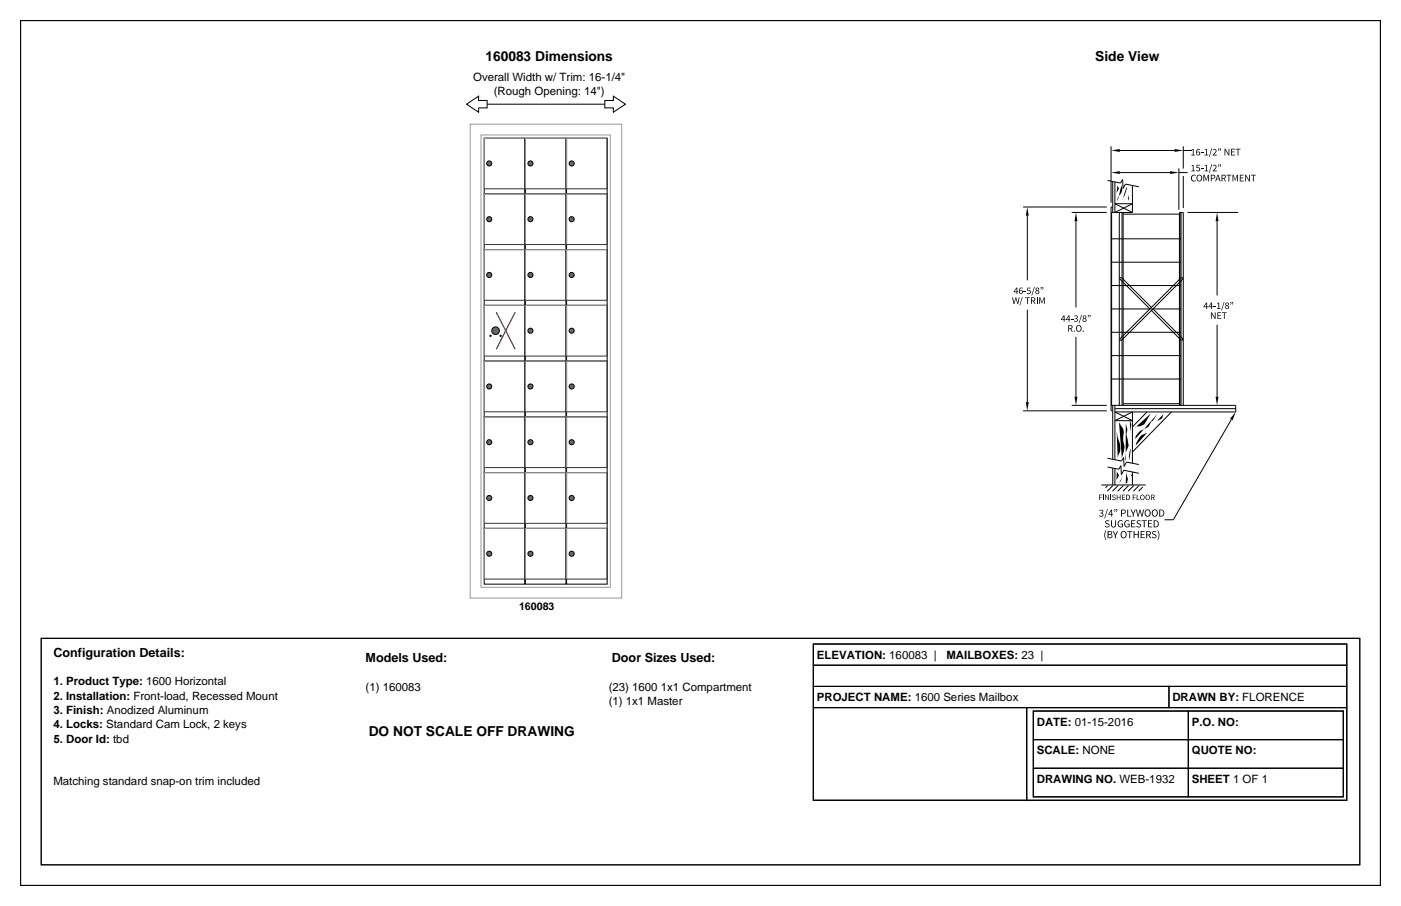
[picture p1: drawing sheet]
<svg xmlns="http://www.w3.org/2000/svg" width="432mm" height="279mm" viewBox="0 0 432 279" stroke-linecap="round" stroke-linejoin="round" font-family="sans-serif">
<path d="M12.7 196.8h406.4v69.9h-406.4z" fill="none" stroke="#000" stroke-width=".31"/>
<g fill="none" stroke="#000" stroke-width=".35">
<path d="M6.3 6.4h419.1v266.7h-419.1zM250.7 198.6h164.4v48.2h-164.4zM250.7 198.6h164.4v6.6h-164.4zM250.7 218.2h65.7v28.6h-65.7zM250.7 211.7h109.6v6.5h-109.6zM250.7 205.2h164.4v6.5h-164.4zM316.4 218.2h98.7v28.6h-98.7zM318.5 219.3h95.5v26.4h-95.5zM318.5 219.3h47.8v8.8h-47.8zM360.3 211.7h54.8v6.5h-54.8zM366.3 219.3h47.7v8.8h-47.7zM318.5 236.9h47.8v8.8h-47.8z"/>
<path d="M318.5 228.1h47.8v8.8h-47.8zM366.3 236.9h47.7v8.8h-47.7zM366.3 228.1h47.7v8.8h-47.7z"/>
</g>
<g fill="#fff" stroke="#000" stroke-width=".31">
<path d="M143.8 32.1l3.7-2.4v1.3h2.6v2.3h-2.6v1.3z"/>
<path d="M186.4 31h2.6v-1.3l3.8 2.4-3.8 2.5v-1.3h-2.6z"/>
</g>
<path d="M150.1 32.1h36.3" fill="none" stroke="#000" stroke-width=".31"/>
<path d="M149.2 42.6h12.5v17.2h-12.5z" fill="#fff" stroke="#000" stroke-width=".31"/>
<path d="M161.7 42.6h-12.5v15.6" fill="none" stroke="#999" stroke-width=".31"/>
<path d="M161.7 42.6v15.6h-12.5" fill="none" stroke="#333" stroke-width=".31"/>
<circle cx="150.8" cy="50.4" r=".78" fill="#666" stroke="#000" stroke-width=".31"/>
<path d="M161.9 42.6h12.5v17.2h-12.5z" fill="#fff" stroke="#000" stroke-width=".31"/>
<path d="M174.4 42.6h-12.5v15.6" fill="none" stroke="#999" stroke-width=".31"/>
<path d="M174.4 42.6v15.6h-12.5" fill="none" stroke="#333" stroke-width=".31"/>
<circle cx="163.5" cy="50.4" r=".78" fill="#666" stroke="#000" stroke-width=".31"/>
<path d="M174.6 42.6h12.5v17.2h-12.5z" fill="#fff" stroke="#000" stroke-width=".31"/>
<path d="M187.1 42.6h-12.5v15.6" fill="none" stroke="#999" stroke-width=".31"/>
<path d="M187.1 42.6v15.6h-12.5" fill="none" stroke="#333" stroke-width=".31"/>
<circle cx="176.2" cy="50.4" r=".78" fill="#666" stroke="#000" stroke-width=".31"/>
<path d="M149.2 59.8h12.5v17.2h-12.5z" fill="#fff" stroke="#000" stroke-width=".31"/>
<path d="M161.7 59.8h-12.5v15.6" fill="none" stroke="#999" stroke-width=".31"/>
<path d="M161.7 59.8v15.6h-12.5" fill="none" stroke="#333" stroke-width=".31"/>
<circle cx="150.8" cy="67.6" r=".78" fill="#666" stroke="#000" stroke-width=".31"/>
<path d="M161.9 59.8h12.5v17.2h-12.5z" fill="#fff" stroke="#000" stroke-width=".31"/>
<path d="M174.4 59.8h-12.5v15.6" fill="none" stroke="#999" stroke-width=".31"/>
<path d="M174.4 59.8v15.6h-12.5" fill="none" stroke="#333" stroke-width=".31"/>
<circle cx="163.5" cy="67.6" r=".78" fill="#666" stroke="#000" stroke-width=".31"/>
<path d="M174.6 59.8h12.5v17.2h-12.5z" fill="#fff" stroke="#000" stroke-width=".31"/>
<path d="M187.1 59.8h-12.5v15.6" fill="none" stroke="#999" stroke-width=".31"/>
<path d="M187.1 59.8v15.6h-12.5" fill="none" stroke="#333" stroke-width=".31"/>
<circle cx="176.2" cy="67.6" r=".78" fill="#666" stroke="#000" stroke-width=".31"/>
<path d="M149.2 77h12.5v17.2h-12.5z" fill="#fff" stroke="#000" stroke-width=".31"/>
<path d="M161.7 77h-12.5v15.6" fill="none" stroke="#999" stroke-width=".31"/>
<path d="M161.7 77v15.6h-12.5" fill="none" stroke="#333" stroke-width=".31"/>
<circle cx="150.8" cy="84.8" r=".78" fill="#666" stroke="#000" stroke-width=".31"/>
<path d="M161.9 77h12.5v17.2h-12.5z" fill="#fff" stroke="#000" stroke-width=".31"/>
<path d="M174.4 77h-12.5v15.6" fill="none" stroke="#999" stroke-width=".31"/>
<path d="M174.4 77v15.6h-12.5" fill="none" stroke="#333" stroke-width=".31"/>
<circle cx="163.5" cy="84.8" r=".78" fill="#666" stroke="#000" stroke-width=".31"/>
<path d="M174.6 77h12.5v17.2h-12.5z" fill="#fff" stroke="#000" stroke-width=".31"/>
<path d="M187.1 77h-12.5v15.6" fill="none" stroke="#999" stroke-width=".31"/>
<path d="M187.1 77v15.6h-12.5" fill="none" stroke="#333" stroke-width=".31"/>
<circle cx="176.2" cy="84.8" r=".78" fill="#666" stroke="#000" stroke-width=".31"/>
<path d="M149.2 94.2h12.5v17.2h-12.5z" fill="#fff" stroke="#000" stroke-width=".31"/>
<path d="M161.7 94.2h-12.5v15.6" fill="none" stroke="#999" stroke-width=".31"/>
<path d="M161.7 94.2v15.6h-12.5" fill="none" stroke="#333" stroke-width=".31"/>
<g fill="#666" stroke="#000" stroke-width=".31">
<circle cx="152.7" cy="102" r="1.17"/>
<circle cx="151.2" cy="103.6" r=".2"/>
<circle cx="154.3" cy="103.6" r=".2"/>
</g>
<path d="M152.9 96.3l5.9 11.4M158.8 96.3l-5.9 11.4" fill="none" stroke="#f00" stroke-width=".39"/>
<path d="M161.9 94.2h12.5v17.2h-12.5z" fill="#fff" stroke="#000" stroke-width=".31"/>
<path d="M174.4 94.2h-12.5v15.6" fill="none" stroke="#999" stroke-width=".31"/>
<path d="M174.4 94.2v15.6h-12.5" fill="none" stroke="#333" stroke-width=".31"/>
<circle cx="163.5" cy="102" r=".78" fill="#666" stroke="#000" stroke-width=".31"/>
<path d="M174.6 94.2h12.5v17.2h-12.5z" fill="#fff" stroke="#000" stroke-width=".31"/>
<path d="M187.1 94.2h-12.5v15.6" fill="none" stroke="#999" stroke-width=".31"/>
<path d="M187.1 94.2v15.6h-12.5" fill="none" stroke="#333" stroke-width=".31"/>
<circle cx="176.2" cy="102" r=".78" fill="#666" stroke="#000" stroke-width=".31"/>
<path d="M149.2 111.4h12.5v17.2h-12.5z" fill="#fff" stroke="#000" stroke-width=".31"/>
<path d="M161.7 111.4h-12.5v15.6" fill="none" stroke="#999" stroke-width=".31"/>
<path d="M161.7 111.4v15.6h-12.5" fill="none" stroke="#333" stroke-width=".31"/>
<circle cx="150.8" cy="119.2" r=".78" fill="#666" stroke="#000" stroke-width=".31"/>
<path d="M161.9 111.4h12.5v17.2h-12.5z" fill="#fff" stroke="#000" stroke-width=".31"/>
<path d="M174.4 111.4h-12.5v15.6" fill="none" stroke="#999" stroke-width=".31"/>
<path d="M174.4 111.4v15.6h-12.5" fill="none" stroke="#333" stroke-width=".31"/>
<circle cx="163.5" cy="119.2" r=".78" fill="#666" stroke="#000" stroke-width=".31"/>
<path d="M174.6 111.4h12.5v17.2h-12.5z" fill="#fff" stroke="#000" stroke-width=".31"/>
<path d="M187.1 111.4h-12.5v15.6" fill="none" stroke="#999" stroke-width=".31"/>
<path d="M187.1 111.4v15.6h-12.5" fill="none" stroke="#333" stroke-width=".31"/>
<circle cx="176.2" cy="119.2" r=".78" fill="#666" stroke="#000" stroke-width=".31"/>
<path d="M149.2 128.6h12.5v17.2h-12.5z" fill="#fff" stroke="#000" stroke-width=".31"/>
<path d="M161.7 128.6h-12.5v15.6" fill="none" stroke="#999" stroke-width=".31"/>
<path d="M161.7 128.6v15.6h-12.5" fill="none" stroke="#333" stroke-width=".31"/>
<circle cx="150.8" cy="136.4" r=".78" fill="#666" stroke="#000" stroke-width=".31"/>
<path d="M161.9 128.6h12.5v17.2h-12.5z" fill="#fff" stroke="#000" stroke-width=".31"/>
<path d="M174.4 128.6h-12.5v15.6" fill="none" stroke="#999" stroke-width=".31"/>
<path d="M174.4 128.6v15.6h-12.5" fill="none" stroke="#333" stroke-width=".31"/>
<circle cx="163.5" cy="136.4" r=".78" fill="#666" stroke="#000" stroke-width=".31"/>
<path d="M174.6 128.6h12.5v17.2h-12.5z" fill="#fff" stroke="#000" stroke-width=".31"/>
<path d="M187.1 128.6h-12.5v15.6" fill="none" stroke="#999" stroke-width=".31"/>
<path d="M187.1 128.6v15.6h-12.5" fill="none" stroke="#333" stroke-width=".31"/>
<circle cx="176.2" cy="136.4" r=".78" fill="#666" stroke="#000" stroke-width=".31"/>
<path d="M149.2 145.8h12.5v17.2h-12.5z" fill="#fff" stroke="#000" stroke-width=".31"/>
<path d="M161.7 145.8h-12.5v15.6" fill="none" stroke="#999" stroke-width=".31"/>
<path d="M161.7 145.8v15.6h-12.5" fill="none" stroke="#333" stroke-width=".31"/>
<circle cx="150.8" cy="153.6" r=".78" fill="#666" stroke="#000" stroke-width=".31"/>
<path d="M161.9 145.8h12.5v17.2h-12.5z" fill="#fff" stroke="#000" stroke-width=".31"/>
<path d="M174.4 145.8h-12.5v15.6" fill="none" stroke="#999" stroke-width=".31"/>
<path d="M174.4 145.8v15.6h-12.5" fill="none" stroke="#333" stroke-width=".31"/>
<circle cx="163.5" cy="153.6" r=".78" fill="#666" stroke="#000" stroke-width=".31"/>
<path d="M174.6 145.8h12.5v17.2h-12.5z" fill="#fff" stroke="#000" stroke-width=".31"/>
<path d="M187.1 145.8h-12.5v15.6" fill="none" stroke="#999" stroke-width=".31"/>
<path d="M187.1 145.8v15.6h-12.5" fill="none" stroke="#333" stroke-width=".31"/>
<circle cx="176.2" cy="153.6" r=".78" fill="#666" stroke="#000" stroke-width=".31"/>
<path d="M149.2 163h12.5v17.1h-12.5z" fill="#fff" stroke="#000" stroke-width=".31"/>
<path d="M161.7 163h-12.5v15.6" fill="none" stroke="#999" stroke-width=".31"/>
<path d="M161.7 163v15.6h-12.5" fill="none" stroke="#333" stroke-width=".31"/>
<circle cx="150.8" cy="170.8" r=".78" fill="#666" stroke="#000" stroke-width=".31"/>
<path d="M161.9 163h12.5v17.1h-12.5z" fill="#fff" stroke="#000" stroke-width=".31"/>
<path d="M174.4 163h-12.5v15.6" fill="none" stroke="#999" stroke-width=".31"/>
<path d="M174.4 163v15.6h-12.5" fill="none" stroke="#333" stroke-width=".31"/>
<circle cx="163.5" cy="170.8" r=".78" fill="#666" stroke="#000" stroke-width=".31"/>
<path d="M174.6 163h12.5v17.1h-12.5z" fill="#fff" stroke="#000" stroke-width=".31"/>
<path d="M187.1 163h-12.5v15.6" fill="none" stroke="#999" stroke-width=".31"/>
<path d="M187.1 163v15.6h-12.5" fill="none" stroke="#333" stroke-width=".31"/>
<circle cx="176.2" cy="170.8" r=".78" fill="#666" stroke="#000" stroke-width=".31"/>
<path d="M144.9 38.3h46.7v146.1h-46.7zM148.2 41.6h39.9v139.5h-39.9z" fill="none" stroke="#999" stroke-width=".31"/>
<g fill="#000">
<path d="M344.4 57.2l.5 1-.8 1.3zM342.5 53.2l2.6-.4v.9zM342.5 46.4l2.6-.4v.9zM345.6 57.1l.3 1.4-.3 1.1-1 1.1-.2 1.4zM347.2 57.7a5.4 5.4 0 0 1-1.3 3.6l-.1 .7zM348.5 57.7l.2 .8zM360.6 52.8l2.7 .4-2.7 .5zM362 46l2.7 .4-2.7 .5zM367.3 46.1l.6-.1v1.7h.4v.2h-1.1v-.2h.4v-1.5zM367.3 51l.6-.2v1.8h.4v.2h-1.1v-.2h.4v-1.5h-.3zM367.3 54.1l.7-.2 .5 .2-.2 .1a.77 .77 0 0 0-.9 .7 .77 .77 0 0 0 .9 .8h.3a.94 .94 0 0 1-1.3 .1 .94 .94 0 0 1-.1-1.3zM368.8 50.8h1v.2h-.8v.6a.7 .7 0 0 1 .9 .4 .7 .7 0 0 1-.4 .9 .7 .7 0 0 1-.9-.3l.1-.2a.48 .48 0 0 0 .6 .3 .48 .48 0 0 0 .3-.7 .48 .48 0 0 0-.7-.1z"/>
<path d="M370.2 47.1h.7v.2h-.7zM370.2 51.9h.7v.2h-.7zM370.9 53.9h.3l.6 1.5 .5-1.5h.3v2h-.3l.1-1.7-.6 1.5-.7-1.5v1.7h-.2zM371.3 46.1l.6-.1v1.7h.5v.2h-1.2v-.2h.5v-1.5zM371.3 51l.6-.2v1.8h.5v.2h-1.2v-.2h.5v-1.5h-.4zM373.4 45.7h.2l-.8 2.7h-.2zM373.4 50.6h.2l-.8 2.7h-.2zM373.8 46.2a.66 .66 0 0 1 1-.1 .66 .66 0 0 1-.1 1l-.6 .6h1v.3h-1.3l.9-1.5-.2-.3zM373.8 51.1a.66 .66 0 0 1 1-.1 .66 .66 0 0 1-.1 1l-.6 .6h1v.2h-1.3l.9-1.4-.2-.3zM377.4 45.9h.3l1 1.7-.1-1.7h.3v2h-.3l-.9-1.7v1.7h-.3zM378 53.9h1.5v.2h-.6v1.9h-.3v-1.9h-.6zM379.4 45.9h1.2v.2h-.9v.6h.8v.3h-.8v.7h.9v.2h-1.2z"/>
<path d="M379.9 53.9h.3l.5 1.5 .5-1.5h.3v2h-.2v-1.7l-.5 1.5-.7-1.5v1.7h-.2zM380.8 45.9h1.5v.2h-.6v1.8h-.3l.1-1.8h-.7zM382.1 53.9h1.2v.2h-.9v.7h.8v.2h-.8v.7h.9v.3h-1.2zM383.8 53.9h.2l1 1.7v-1.7h.2v2.1h-.2l-1-1.7v1.7h-.3zM385.6 53.9h1.4v.2h-.6v1.9h-.3l.1-1.9h-.6zM316.6 63.8l.5 2.7h-.9zM331.6 65.5l.5 2.7h-.9zM348 60l-.1 1.9-.3-.7zM375.1 65.5l.5 2.7h-.9zM312 91.7h.2l.3 1.7 .5-1.7h.2l.5 1.7 .3-1.7h.2l-.4 2h-.3l-.4-1.7-.4 1.7h-.3zM315 91.5h.2l-.8 2.7h-.2zM315.5 89.8h.7v.2h-.7z"/>
<path d="M316.6 88.7h1v.2h-.7l-.1 .6a.68 .68 0 0 1 .9 .4 .68 .68 0 0 1-.4 .9 .68 .68 0 0 1-.9-.4l.2-.1a.46 .46 0 0 0 .6 .2 .46 .46 0 0 0 .2-.6 .46 .46 0 0 0-.7-.2zM315.9 91.7h1.5v.2h-.6v1.8h-.2v-1.8h-.7zM318.7 88.5h.2l-.8 2.6h-.2zM320.3 91.7h.3l.6 1.5 .5-1.5h.3v2h-.3l.1-1.7-.6 1.5-.7-1.5 .1 1.7h-.3zM330.1 98.4h.7v.2h-.7zM331 97.5a.55 .55 0 0 1 .9-.2 .55 .55 0 0 1-.1 .9 .61 .61 0 0 1 .3 .9 .61 .61 0 0 1-1 0l-.2-.1 .2-.2 .5 .3 .4-.2v-.4l-.6-.2v-.2h.3a.37 .37 0 0 0 .1-.6 .37 .37 0 0 0-.6 .1zM333.3 97.1h.2l-.9 2.6h-.1zM345.1 85.6h.5l-.5 .4zM364.1 85.6h.5v.4zM373.2 96.3h.3l.9 1.7v-1.7h.3v2h-.3l-.9-1.6v1.6h-.3zM374 94.4h.7v.2h-.7zM375.2 93.5l.6-.2v1.8h.4v.2h-1.1v-.2h.4v-1.5z"/>
<path d="M375.2 96.3h1.2v.2h-.9v.7h.7v.2h-.7v.7h.9v.2h-1.2zM377.2 93.1h.2l-.8 2.7h-.2zM376.6 96.3h1.5v.2h-.6v1.8h-.3v-1.8h-.6zM331 102h.2v.3h-.2zM333.8 102h.2v.3h-.2zM345.1 104.5l.5 .5h-.5zM364.6 104.5v.5h-.5zM316.2 124h.9l-.5 2.7zM331.2 122.3h.9l-.5 2.7zM344.9 130.2l1.3 2 .2 1.1-.2 2.7 .4 1.7-.8 3.5zM347 130.6l.5 1.9-.3 1.4 .7 3.6-.9 2-.3 1.9 .2 .7zM351.7 134.3l1.9-.9-3.6 4.1 .2-1z"/>
<path d="M350.1 131.6l-.4 .4 5-4.5-2.1 3.4-1.3 .6zM351.3 132.9l-1.3 1.6-.1 .9 6.9-7.8-1.5 2.1-.4 .3-.9 1.6zM358.6 127.7l-.5 1.4-1.6 .7zM374.7 122.3h.9l-.5 2.7zM380.9 127l-1 2.6-.8-.5zM338.7 152.6h1v.1h-.8v.6h.7v.2h-.7v.7h-.2zM338.8 157.4a.62 .62 0 0 1 1-.2 .62 .62 0 0 1-.1 1 .67 .67 0 0 1 .1 1.1 .67 .67 0 0 1-1.1-.2l.2-.2a.47 .47 0 0 0 .7 .2 .47 .47 0 0 0 .1-.7l-.5-.1v-.2h.3a.4 .4 0 0 0 .1-.7 .4 .4 0 0 0-.7 .2zM340 152.6h.2v1.6h-.2zM340.6 152.6h.2l.8 1.3v-1.4h.2v1.7h-.2l-.8-1.4v1.4h-.2zM341.3 156.9h.1l-.8 2.9h-.2zM342.2 152.6h.2v1.6h-.2zM342.9 152.8l.4-.3 .5 .2-.6 .1-.1 .3a.6 .6 0 0 1 .6 .5 .6 .6 0 0 1-.4 .7l-.6-.3 .2-.2 .6 .2 .2-.2-.8-.6z"/>
<path d="M344.2 152.6h.2v.6h.7v-.6h.3v1.6h-.3v-.8h-.7v.8h-.2zM344.2 145.5l.7 1.2-.8 1.3zM344.1 130.8l.4 4a5.5 5.5 0 0 1 .2 5.7l-.2 .9zM345.8 147.3l-.3 1-.6 .7zM345.8 152.6h.9v.1h-.7v.5h.6v.2h-.6v.6h.8v.2h-1zM347.1 145.5l.5 2.2-.2 1.2-.4 .2zM347.4 157.1h.3v2h1v.2h-1.3zM348.6 138.2l-.6 3.8-.1-1.2zM348.3 145.7l.5 1.1zM348.7 146.6h.3v.3h-.3zM348.4 157.1h.4l.5 1.1 .5-1.1h.3l-.7 1.4v.8h-.3v-.8zM349.1 152.6h1v.1h-.8v.6h.7v.2h-.7v.7h-.2z"/>
<path d="M350.1 157.1h.3l.4 1.9 .4-1.9h.3l.4 1.9 .4-1.9h.3l-.5 2.2h-.3l-.4-1.8-.5 1.8h-.3zM350.3 152.6h.2v1.4h.8v.2h-1zM340.8 160.6l.8-.1 .3 .2-.1 .2a.42 .42 0 0 0-.6-.3 .42 .42 0 0 0-.1 .7 .72 .72 0 0 1 .9 .6 .72 .72 0 0 1-.7 .8l-.8-.4 .2-.1 .8 .2 .2-.3-1-.8zM340.8 163.5l.2 .1a2.88 2.88 0 0 0 0 2.9h-.2a2.81 2.81 0 0 1 0-3zM342.4 160.5h.3l.2 1.8 .5 .1 .3-.3v-1.6h.3v1.2a.8 .8 0 0 1-.8 1 .8 .8 0 0 1-.8-1zM343 163.8h.3l.5 1.1 .5-1.1h.3l-.7 1.3v.9h-.3v-.9zM344.8 160.6l.9-.1 .4 .2-.2 .2a.82 .82 0 0 0-1.2 .6 .82 .82 0 0 0 1.2 .8v-.6h-.5v-.2h.7v.9a1.1 1.1 0 0 1-1.6-.2 1.1 1.1 0 0 1 .3-1.6zM346.9 160.6l.8-.1 .4 .2-.1 .2a.82 .82 0 0 0-1.3 .6 .82 .82 0 0 0 1.2 .8v-.6h-.5v-.2h.8v.9a1.1 1.1 0 0 1-1.6-.2 1.1 1.1 0 0 1 .3-1.6zM347.4 163.8h1.6v.2h-.7v2h-.3l.1-2h-.7zM348.6 160.5h1.3v.2h-1v.7h.8v.2h-.8v.8h1v.2h-1.3zM349.4 163.8h.3v.9h1v-.9h.3v2.2h-.3v-1.1h-1v1.1h-.3zM350.5 160.6l.8-.1 .3 .2-.1 .2a.42 .42 0 0 0-.6-.3 .42 .42 0 0 0-.1 .7 .72 .72 0 0 1 .8 .6 .72 .72 0 0 1-.6 .8l-.8-.4 .2-.1 .8 .2 .2-.3-1-.8z"/>
<path d="M351.5 163.8h1.3v.2h-1v.7h.9v.2h-.9v.8h1v.2h-1.3zM351.9 160.5h1.6v.2h-.7v1.9h-.3v-1.9h-.6zM353.8 160.5h1.3v.2h-1v.7h.8v.2h-.8v.8h1v.2h-1.3zM355.3 163.9l.7-.1 .4 .2-.1 .2a.42 .42 0 0 0-.7-.3 .42 .42 0 0 0-.1 .7 .72 .72 0 0 1 .9 .6 .72 .72 0 0 1-.7 .8l-.7-.3 .2-.2 .8 .2 .2-.3-1-.8zM356.7 163.6l.2-.1a2.81 2.81 0 0 1 0 3h-.2a2.88 2.88 0 0 0 0-2.9z"/>
<path d="M369 54.1a.95 .95 0 0 1 1.5 .8 .95 .95 0 0 1-1.5 .8 1.35 1.35 0 0 1 0-1.6zM369.2 54.3a.75 .75 0 0 0-.2 1.1 .75 .75 0 0 0 1.1 .1 .75 .75 0 0 0 .2-1 .75 .75 0 0 0-1.1-.2z"/>
<path d="M368.9 46.1l.5-.2 .5 .2-.2 .2-.5-.1-.3 .8a.62 .62 0 0 1 1 .1 .62 .62 0 0 1-.4 .9 .62 .62 0 0 1-.8-.6zM369 47l-.1 .2 .2 .5a.4 .4 0 0 0 .6-.4 .4 .4 0 0 0-.7-.3z"/>
<path d="M373.2 53.9h.6a.69 .69 0 0 1 .7 .9 .69 .69 0 0 1-1 .3v.8h-.3zM373.4 54.1v.8a.62 .62 0 0 0 .9-.4l-.2-.3z"/>
<path d="M375.5 45.8l.3 .2-.4 .6 .2-.5zM376 45.8l.3 .2-.3 .6z"/>
<path d="M375.5 50.7l.3 .3-.4 .5 .2-.5zM376 50.7l.3 .3-.3 .5z"/>
<path d="M375.2 53.9h.3l.7 2h-.2l-.3-.6h-.7l-.2 .6h-.3zM375.3 54.1l-.3 1h.7z"/>
<path d="M376.5 53.9h.9l.4 .3v.5l-.4 .4 .5 .9-.3-.1-.5-.8h-.3v.8h-.3zM376.7 54.1v.8l.8-.2v-.4z"/>
<path d="M313.3 88.7h.3v1.2h.2v.2h-.3v.6h-.2v-.6h-.9zM313.3 89l-.6 .9h.6z"/>
<path d="M314.3 88.9l.5-.2 .5 .2h-.7l-.3 .8a.6 .6 0 0 1 .9 .1 .6 .6 0 0 1-.3 .9 .6 .6 0 0 1-.8-.5zM314.4 89.8l.1 .6a.39 .39 0 0 0 .5-.4 .39 .39 0 0 0-.6-.2z"/>
<path d="M317.8 91.7h.9l.4 .3v.5l-.4 .3 .5 .9h-.3l-.5-.8h-.4v.8h-.2zM318 91.9v.8l.8-.2v-.4z"/>
<path d="M319.2 88.9a.56 .56 0 0 1 .9-.1 .56 .56 0 0 1-.1 .9 .56 .56 0 0 1 .1 .8 .56 .56 0 0 1-.9 0 .56 .56 0 0 1 .2-.9zM319.3 90.1a.4 .4 0 0 0 .8 0 .4 .4 0 0 0-.8 0zM319.4 89.2a.32 .32 0 0 0 .6 0 .32 .32 0 0 0-.6 0z"/>
<path d="M320.8 88.6l.3 .2-.4 .5zM321.3 88.6l.3 .2-.3 .5z"/>
<path d="M327.8 97.3h.3v1.2h.3v.2h-.3v.5h-.2v-.5h-.9zM327.9 97.5l-.7 1h.7z"/>
<path d="M329.3 97.3h.3v1.2h.3v.2h-.3v.5h-.2v-.5h-.9zM329.4 97.5l-.6 1h.6z"/>
<path d="M333.8 97.5a.56 .56 0 0 1 .9-.1 .56 .56 0 0 1-.1 .9 .56 .56 0 0 1 0 .8 .56 .56 0 0 1-.8-.1 .56 .56 0 0 1 .2-.8zM333.8 98.7a.4 .4 0 0 0 .8 0 .4 .4 0 0 0-.8 0zM333.9 97.7a.35 .35 0 0 0 .7 0 .35 .35 0 0 0-.7 0z"/>
<path d="M335.3 97.1l.3 .3-.3 .5zM335.8 97.1l.3 .3-.3 .5z"/>
<path d="M371.8 93.3h.2v1.2h.3v.2h-.3v.6h-.2v-.6h-.9zM371.8 93.6l-.6 .9h.6z"/>
<path d="M373.3 93.3h.3v1.2h.2v.2h-.2v.6h-.3v-.6h-.9zM373.3 93.6l-.6 .9h.6z"/>
<path d="M377.7 93.5a.56 .56 0 0 1 .9-.1 .56 .56 0 0 1-.1 .9 .56 .56 0 0 1 .1 .9 .56 .56 0 0 1-.9-.1 .56 .56 0 0 1 .2-.9zM377.8 94.7a.4 .4 0 0 0 .8 0 .4 .4 0 0 0-.8 0zM377.9 93.8a.32 .32 0 0 0 .6 0 .32 .32 0 0 0-.6 0z"/>
<path d="M379.2 93.2l.3 .2-.3 .6zM379.8 93.2l.3 .2-.3 .6z"/>
<path d="M329.2 100.3h1l.3 .3v.5l-.4 .3 .5 .9h-.3l-.4-.9h-.4v.9h-.3zM329.5 100.5v.7l.8-.1v-.5z"/>
<path d="M331.9 100.5a.93 .93 0 0 1 1.5 .8 .93 .93 0 0 1-1.5 .7 1.32 1.32 0 0 1 0-1.5zM332.1 100.7a.74 .74 0 0 0-.2 1 .74 .74 0 0 0 1 .2 .74 .74 0 0 0 .2-1.1 .74 .74 0 0 0-1-.1z"/>
<path d="M342.5 157.2h.3v1.3h.2v.2h-.2v.6h-.3v-.6h-1zM342.5 157.5l-.7 1h.7z"/>
<path d="M343.5 157l.3 .3-.4 .6zM344 157l.4 .3-.4 .6z"/>
<path d="M345.5 157.1h.7a.74 .74 0 0 1 .8 1 .74 .74 0 0 1-1.2 .4v.8h-.3zM345.8 157.4v.8a.66 .66 0 0 0 .9-.4l-.2-.4z"/>
<path d="M347.1 152.6a.89 .89 0 0 1 1.2 .8 .89 .89 0 0 1-1.2 .8zM347.3 152.7v1.3a.66 .66 0 0 0 .8-.6 .66 .66 0 0 0-.8-.7z"/>
<path d="M351.6 152.8a.76 .76 0 0 1 1.2 .6 .76 .76 0 0 1-1.2 .6l-.2-.6zM351.7 152.9a.6 .6 0 0 0-.1 .8 .6 .6 0 0 0 .8 .2 .6 .6 0 0 0 .2-.9 .6 .6 0 0 0-.9-.1z"/>
<path d="M353.1 157.3a1.05 1.05 0 0 1 1.6 .9 1.05 1.05 0 0 1-1.6 1l-.3-1zM353.2 157.6a.8 .8 0 0 0-.1 1.1 .8 .8 0 0 0 1.1 .2 .8 .8 0 0 0 .1-1.2 .8 .8 0 0 0-1.1-.1z"/>
<path d="M353.2 152.8a.76 .76 0 0 1 1.2 .6 .76 .76 0 0 1-1.2 .6l-.2-.6zM353.4 152.9a.6 .6 0 0 0-.2 .8 .6 .6 0 0 0 .9 .2 .6 .6 0 0 0 .1-.9 .6 .6 0 0 0-.8-.1z"/>
<path d="M355.3 157.3a1.05 1.05 0 0 1 1.5 .9 1.05 1.05 0 0 1-1.5 1l-.3-1zM355.4 157.6a.8 .8 0 0 0-.1 1.1 .8 .8 0 0 0 1.1 .2 .8 .8 0 0 0 .2-1.2 .8 .8 0 0 0-1.2-.1z"/>
<path d="M354.8 152.6l1 .2v.4l-.3 .3 .4 .7h-.2l-.4-.7h-.3v.7h-.2zM355 152.7v.6l.6-.1v-.4z"/>
<path d="M357.3 157.1a1.16 1.16 0 0 1 1.6 1.1 1.16 1.16 0 0 1-1.6 1.1zM357.6 157.3v1.8a.88 .88 0 0 0 1-.9 .88 .88 0 0 0-1-.9z"/>
<path d="M341.4 163.8h.6a.55 .55 0 0 1 .7 .3 .55 .55 0 0 1-.3 .7 .57 .57 0 0 1 .5 .6 .57 .57 0 0 1-.5 .5l-1.1 .1zM341.7 164v.7l.8-.2v-.4zM341.7 164.9v.9a.7 .7 0 0 0 .9-.5 .7 .7 0 0 0-.9-.4z"/>
<path d="M345.7 163.9a1.04 1.04 0 0 1 1.5 1 1.04 1.04 0 0 1-1.5 .9l-.3-.9zM345.8 164.2a.8 .8 0 0 0-.1 1.1 .8 .8 0 0 0 1.1 .2 .8 .8 0 0 0 .2-1.1 .8 .8 0 0 0-1.2-.2z"/>
<path d="M353.3 163.8h.7a.64 .64 0 0 1 .7 .5 .64 .64 0 0 1-.4 .7l.5 1h-.3l-.6-.9h-.3v.9h-.3zM353.6 164v.8l.8-.2v-.4z"/>
<path d="M355.6 160.5a1.16 1.16 0 0 1 1.5 1 1.16 1.16 0 0 1-1.5 1.1zM355.9 160.7v1.7a.88 .88 0 0 0 1-.9 .88 .88 0 0 0-1-.8z"/>
</g>
<g fill="none" stroke="#000" stroke-width=".31">
<path d="M341.3 55.6l4 .9 .7-1.2 .1 2.8 .8-1.3 4.1 .8M342.4 45.1v17.4M343 56v9.5M343.6 56.1v9.4l5.4-2.7h-5.4l5.4 2.7M345.1 46.4h16.9M345.1 53.2h15.5M349 57.2v8.3M363.3 53.2h2.7M363.3 51.9v12.8M364.7 45.1v6.9M364.7 54.3v9.9M364.7 46.4h2.7"/>
<path d="M315.3 63.8h25.8M316.6 66.5v20M330.3 65.5h10.8M331.6 68.2v26.6M342.4 65.5h6.6M342.4 73.6h21.6M342.6 65.5v59.5M343 63.8h-.6v62.9h.6M345 65.5v59.5M345.8 65.5v59.5M346.2 66h17.3M346.2 65.5v59.5"/>
<path d="M363.7 65.5v59.5M364 65.5v59.5M366 65.5h15.6M375.1 68.2v22.9M316.6 95.5v28.5M319.6 91.7v2M342.4 80.9h21.6M342.4 88.1h21.6M342.4 95.3h21.6M345.1 86l9.3 9.3M345.6 85.6l9.3 9.2M354.9 95.8l9.2 9.2"/>
<path d="M355.4 95.3l9.2 9.2M364.1 85.6l-19 18.9M364.6 86l-19 19M331.6 103.9v18.4M342.4 109.7h21.6M342.4 116.9h21.6M342.4 102.5h21.6M375.1 100.2v22.1M315.3 126.7h25.8M330.3 125h10.8M342.4 125h38.5v2h-37.3l5.4 2.7h-5.4l5.4-2.7v15.9M343 125v16.6"/>
<path d="M343.6 125v16.8M343.6 126h37.3M346.2 124.5h17.3M353.5 127l-4.5 4.7M361.1 127l-12.1 12.4M363.5 125v-59.5h1.2v59.5M379.5 129.4l-17.9 30.9h-2.7M339.5 149.6h13.6M341.3 141.3l4.4 .9 .6-1.1 .1 2.8 .8-1.4 3.8 .8M341.3 144l3.5 .7 .7-1.1 .1 2.8 .8-1.4 4.6 1M341.4 149.8l-.7 .6M343 144.4v5.2"/>
<path d="M343 149.8l-1.7 1.7M343.6 144.5v5.1M344.6 149.8l-1.7 1.7M346.2 149.8l-1.7 1.7M347.8 149.8l-1.7 1.7M349 145.6v4M349.4 149.8l-1.7 1.7M351 149.8l-1.7 1.7M352.2 150.2l-1.3 1.3"/>
</g>
<path d="M348.4 129.4v4.5" fill="none" stroke="#000" stroke-width=".44"/>
<g font-size="4.2">
<text x="149.6" y="18.7">160083 Dimensions</text>
<text x="337.6" y="18.7">Side View</text>
<text x="113.6" y="227">DO NOT SCALE OFF DRAWING</text>
</g>
<g font-size="3.9">
<text x="16.4" y="202.5">Configuration Details:</text>
<text x="112.7" y="204.2">Models Used:</text>
<text x="188.6" y="204.2">Door Sizes Used:</text>
</g>
<g font-size="3.5">
<text x="145.8" y="25">Overall Width w/ Trim: 16-1/4&quot;</text>
<text x="152.2" y="29.4">(Rough Opening: 14&quot;)</text>
<text x="251.7" y="203.2">ELEVATION: 160083 |</text>
<text x="291.7" y="203.2">MAILBOXES: 23 |</text>
<text x="16.4" y="215.8">2. Installation: Front-load, Recessed Mount</text>
<text x="16.4" y="211.4">1. Product Type: 1600 Horizontal</text>
<text x="112.7" y="213">(1) 160083</text>
<text x="187.6" y="213">(23) 1600 1x1 Compartment</text>
<text x="16.4" y="220.2">3. Finish: Anodized Aluminum</text>
<text x="187.6" y="217.4">(1) 1x1 Master</text>
<text x="251.7" y="216.2">PROJECT NAME: 1600 Series Mailbox</text>
<text x="361.3" y="216.2">DRAWN BY: FLORENCE</text>
<text x="16.4" y="224.6">4. Locks: Standard Cam Lock, 2 keys</text>
<text x="319.5" y="223.8">DATE: 01-15-2016</text>
<text x="367.3" y="223.8">P.O. NO:</text>
<text x="16.4" y="229">5. Door Id: tbd</text>
<text x="319.5" y="232.7">SCALE: NONE</text>
<text x="367.3" y="232.7">QUOTE NO:</text>
<text x="16.4" y="242.2">Matching standard snap-on trim included</text>
<text x="319.5" y="241.5">DRAWING NO. WEB-1932</text>
<text x="367.3" y="241.5">SHEET 1 OF 1</text>
</g>
<text font-size="3.3" x="160" y="188.2">160083</text>
</svg>
